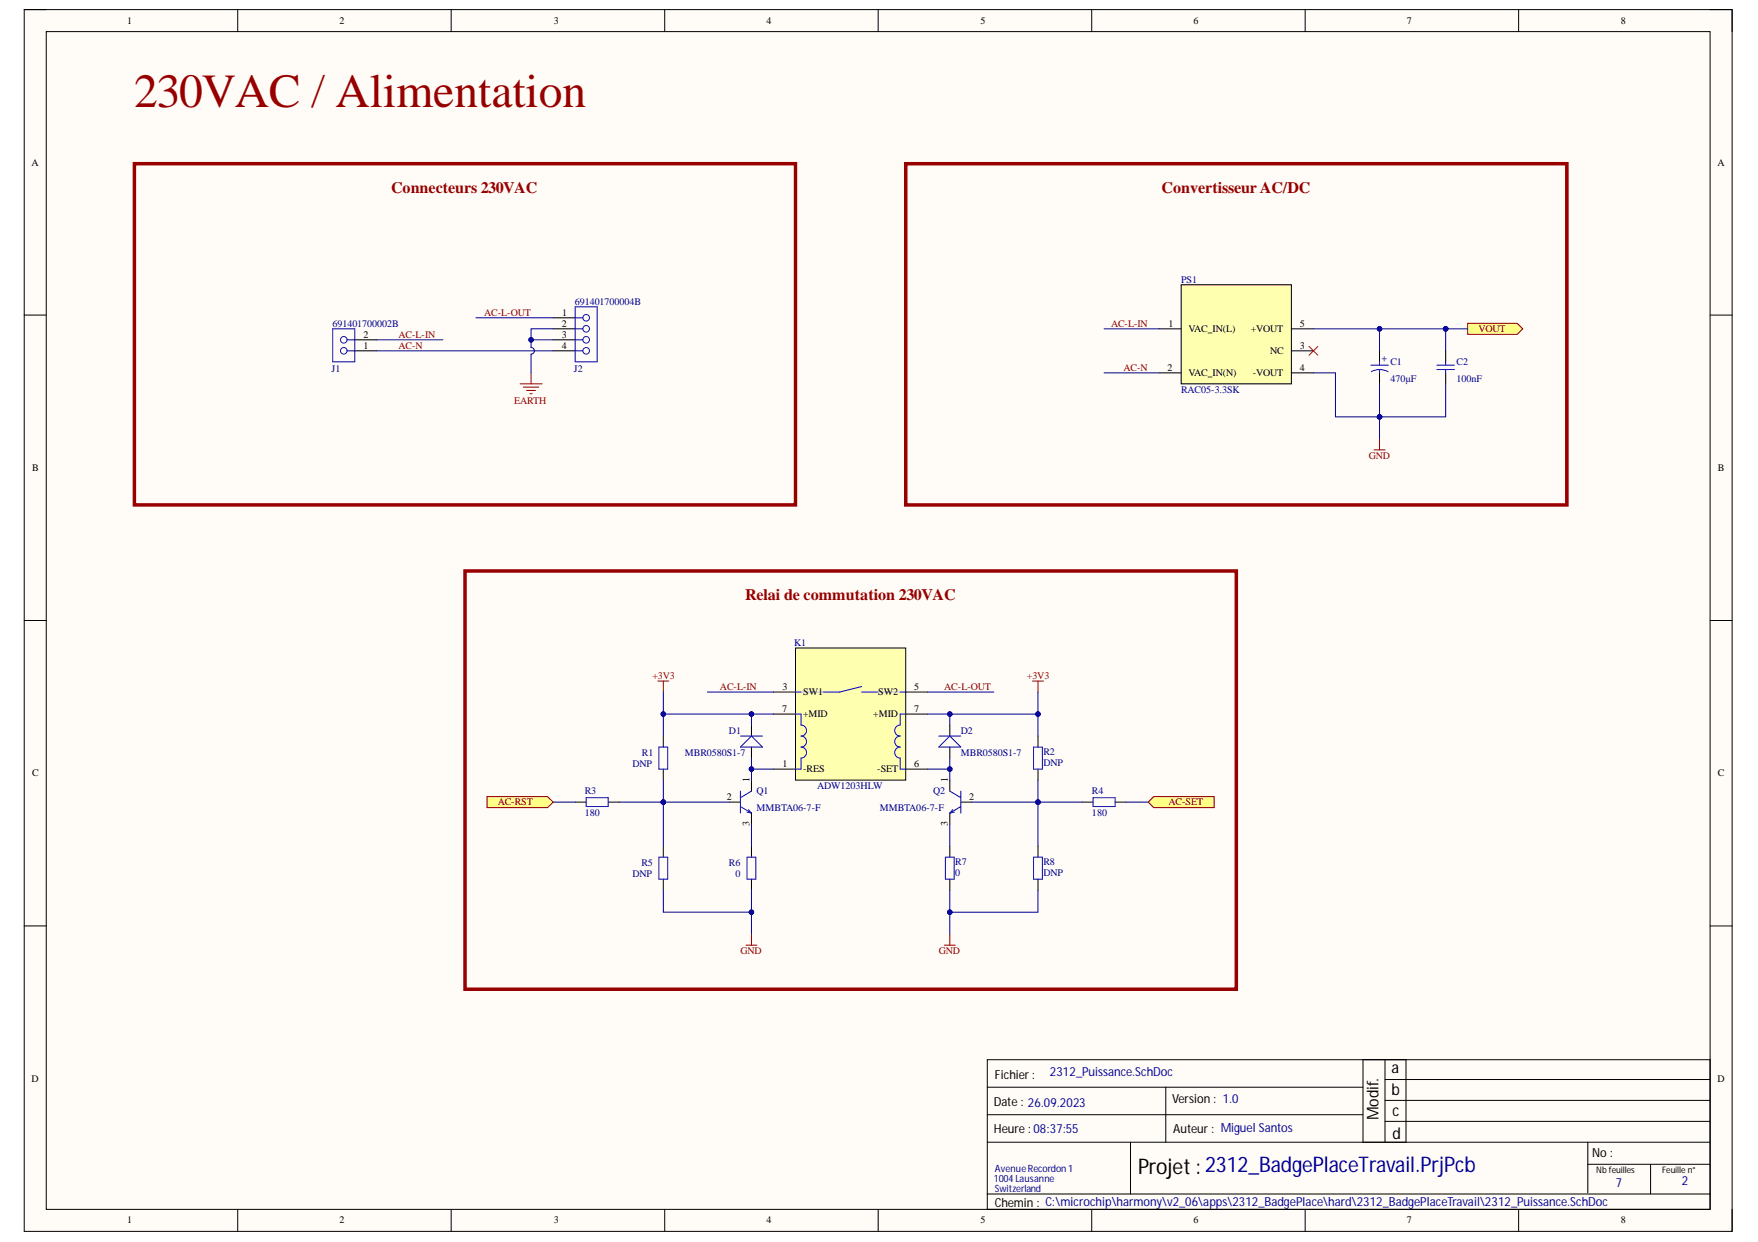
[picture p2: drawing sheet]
<svg xmlns="http://www.w3.org/2000/svg" width="297mm" height="210mm" viewBox="0 0 297 210" stroke-linecap="round" stroke-linejoin="round" font-family="sans-serif">
<path d="M4.1 1.6h288.6v206.5h-288.6z" fill-rule="evenodd" fill="#fffcf8"/>
<path d="M4.1 1.6h288.6v206.5h-288.6z" fill="none" stroke="#000" stroke-width=".17"/>
<path d="M7.8 5.3h281.1v199.1h-281.1z" fill-rule="evenodd" fill="#fffcf8"/>
<g fill="none" stroke="#000" stroke-width=".17">
<path d="M4.1 1.6h3.7M7.8 5.3h281.1v199.1h-281.1zM40.2 1.6v3.7M76.2 1.6v3.7M112.3 1.6v3.7M148.4 1.6v3.7M184.5 1.6v3.7M220.5 1.6v3.7M256.6 1.6v3.7M288.9 1.6h3.8v3.7M4.1 53.2h3.7M244.3 59.3v1.9"/>
<path d="M288.9 53.3h3.8M244.3 63v1.9M4.1 104.9h3.7M288.9 104.9h3.8M4.1 156.5h3.7M288.9 156.5h3.8M166.8 179.1h122.1v25.3h-122.1zM230.3 179.1v13.9M234 179.1v13.9M237.6 179.1v13.9M166.8 193h122.1M166.8 183.7h63.5"/>
<path d="M166.8 188.4h63.5M191 193v8.8M197 183.7v9.3M234 182.4h54.9M234 186h54.9M234 189.5h54.9M268.3 193v8.6M268.3 196.8h20.6M278.9 196.8v5M40.2 204.4v3.7M76.2 204.4v3.7M112.3 204.4v3.7"/>
<path d="M148.4 204.4v3.7M166.8 201.8h122.1M184.5 204.4v3.7M220.5 204.4v3.7M256.6 204.4v3.7M292.7 204.4v3.7"/>
</g>
<path d="M221.2 58.5l1.5 1.5M222.7 58.5l-1.5 1.5" fill="none" stroke="#f00" stroke-width=".17"/>
<path d="M242.8 61.7h3M242.8 62.5h3M244.3 61.2v.5M244.3 62.5v.5" fill="none" stroke="#00f" stroke-width=".17"/>
<path d="M134.4 109.5h18.6v22.3h-18.6z" fill-rule="evenodd" fill="#ffffb0"/>
<g fill="none" stroke="#000" stroke-width=".17">
<path d="M130.7 117h3.7M134.4 109.5h18.6v22.3h-18.6zM153 117h3.8M123.2 135.6h1.9M127 131.8v1.9M127 137.4v1.9M130.7 120.7h3.7M130.7 130h3.7M153 120.7h3.8M153 130h3.8M160.5 131.8v1.9M160.5 137.4v1.9"/>
<path d="M162.3 135.6h1.9"/>
</g>
<g fill="none" stroke="#00f" stroke-width=".17">
<path d="M134.4 117h.9M145.6 116l-3.7 1h-2.8M145.6 117h2.8M152.1 117h.9M125.1 133.7v3.7M125.1 136.3l1.9 1.1M126.2 137.3l.8 .1M126.5 136.8l.5 .6M127 133.7l-1.9 1.1M134.4 120.7h.9v1.8a.93 .93 0 0 1 1 1 .93 .93 0 0 1-1 .9 .93 .93 0 0 1 1 .9 .93 .93 0 0 1-1 1 .93 .93 0 0 1 1 .9 .93 .93 0 0 1-1 .9v1.9h-.9M153 120.7h-.9v1.8a.93 .93 0 0 0-.9 1 .93 .93 0 0 0 .9 .9 .93 .93 0 0 0-.9 .9 .93 .93 0 0 0 .9 1 .93 .93 0 0 0-.9 .9 .93 .93 0 0 0 .9 .9v1.9h.9M160.5 133.7l1.8 1.1"/>
<path d="M161 136.8l-.5 .6M161.2 137.3l-.7 .1M162.3 133.7v3.7M162.3 136.3l-1.8 1.1"/>
</g>
<path d="M135.3 117h3.8M148.4 117h3.7" fill="none" stroke="#9fc5e8" stroke-width=".17"/>
<path d="M126 159.7h1.9M127 157.9v1.8M159.6 159.7h1.8M160.5 157.9v1.8" fill="none" stroke="#800000" stroke-width=".17"/>
<path d="M82.3 134.6h10.2l1 1-1 .9h-10.2z" fill-rule="evenodd" fill="#ffff80"/>
<path d="M82.3 134.6h10.2l1 1-1 .9h-10.2z" fill="none" stroke="#800000" stroke-width=".17"/>
<path d="M194 135.6l.9-1h10.3v1.9h-10.3z" fill-rule="evenodd" fill="#ffff80"/>
<path d="M111.1 115.1h1.9M112.1 115.1v1.9M174.5 115.1h1.8M175.4 115.1v1.9M194 135.6l.9-1h10.3v1.9h-10.3z" fill="none" stroke="#800000" stroke-width=".17"/>
<g fill="none" stroke="#000" stroke-width=".17">
<path d="M233.1 59.3v1.9M233.1 63v1.9M97.2 135.6h1.8M102.8 135.6h1.8M112.1 124.4v1.9M112.1 130v1.8M127 122.5v1.9M127 126.3v1.8M160.5 122.5v1.9M160.5 126.3v1.8M175.4 124.4v1.9M175.4 130v1.8"/>
<path d="M182.8 135.6h1.9M188.4 135.6h1.9M112.1 143v1.9M112.1 148.6v1.8M127 143v1.9M127 148.6v1.8M160.5 143v1.9M160.5 148.6v1.8M175.4 143v1.9M175.4 148.6v1.8"/>
</g>
<g fill="none" stroke="#00f" stroke-width=".17">
<path d="M231.6 61.7h3M231.7 62.8a2.96 2.96 0 0 1 2.8 0M233.1 61.2v.5M233.1 62.5v.5M99 134.8h3.8v1.5h-3.8zM111.3 126.3h1.5v3.7h-1.5zM125.1 126.3l1.9-1.9 1.8 1.9zM125.1 124.4h3.7M158.6 126.3l1.9-1.9 1.8 1.9zM158.6 124.4h3.7M174.6 126.3h1.5v3.7h-1.5zM184.7 134.8h3.7v1.5h-3.7z"/>
<path d="M111.3 144.9h1.5v3.7h-1.5zM126.2 144.9h1.5v3.7h-1.5zM159.7 144.9h1.5v3.7h-1.5zM174.6 144.9h1.5v3.7h-1.5z"/>
</g>
<path d="M22.7 27.7h111.7v57.6h-111.7zM153 27.7h111.7v57.6h-111.7zM78.6 96.5h130.3v70.7h-130.3z" fill="none" stroke="#980000" stroke-width=".59"/>
<path d="M248 54.6h8.4l.9 1-.9 .9h-8.4z" fill-rule="evenodd" fill="#ffff80"/>
<path d="M248 54.6h8.4l.9 1-.9 .9h-8.4z" fill="none" stroke="#800000" stroke-width=".17"/>
<path d="M199.6 48.1h18.6v16.8h-18.6z" fill-rule="evenodd" fill="#ffffb0"/>
<path d="M59.9 59.3h3.8M59.9 57.4h3.8M93.5 55.6h3.7M93.5 59.3h3.7M93.5 53.7h3.7M93.5 57.4h3.7M195.9 55.6h3.7M199.6 48.1h18.6v16.8h-18.6zM218.2 55.6h3.7M218.2 59.3h3.7M195.9 63h3.7M218.2 63h3.7" fill="none" stroke="#000" stroke-width=".17"/>
<path d="M87.9 64.9h3.7M88.4 65.4h2.6M89 66h1.5M89.5 66.5h.4M89.7 63v1.9M232.2 76h1.8M233.1 74.2v1.8" fill="none" stroke="#800000" stroke-width=".17"/>
<g fill="none" stroke="#00f" stroke-width=".17">
<path d="M56.2 55.6h3.7v5.5h-3.7zM58.6 57.4h1.3M58.6 59.3h1.3M97.2 53.7h1.3M97.2 55.6h1.3M97.2 57.4h1.3M97.2 51.9h3.7v9.2h-3.7zM97.2 59.3h1.3"/>
<circle cx="58.1" cy="59.3" r=".56"/>
<circle cx="58.1" cy="57.4" r=".56"/>
<circle cx="99" cy="59.3" r=".56"/>
<circle cx="99" cy="53.7" r=".56"/>
<circle cx="99" cy="55.6" r=".56"/>
<circle cx="99" cy="57.4" r=".56"/>
</g>
<path d="M127 130v1.8" fill="none" stroke="#000080" stroke-width=".17"/>
<circle cx="127" cy="130" r=".37" fill="#000080"/>
<g fill="none" stroke="#000080" stroke-width=".17">
<path d="M93.5 135.6h3.7M190.3 135.6h3.7M160.5 150.4v3.8h14.9v-3.8"/>
<circle cx="127" cy="130" r=".37"/>
</g>
<circle cx="160.5" cy="154.2" r=".37" fill="#000080"/>
<g fill="none" stroke="#000080" stroke-width=".17">
<path d="M127 139.3v3.7M160.5 139.3v3.7M160.5 154.2v3.7"/>
<circle cx="160.5" cy="154.2" r=".37"/>
</g>
<circle cx="160.5" cy="154.2" r=".37" fill="#000080"/>
<g fill="none" stroke="#000080" stroke-width=".17">
<path d="M156.8 120.7h3.7v1.8"/>
<circle cx="160.5" cy="154.2" r=".37"/>
</g>
<circle cx="160.5" cy="120.7" r=".37" fill="#000080"/>
<g fill="none" stroke="#000080" stroke-width=".17">
<path d="M160.5 128.1v1.9h-3.7"/>
<circle cx="160.5" cy="120.7" r=".37"/>
</g>
<circle cx="160.5" cy="130" r=".37" fill="#000080"/>
<g fill="none" stroke="#000080" stroke-width=".17">
<path d="M156.8 117h11.1M130.7 120.7h-3.7v1.8"/>
<circle cx="160.5" cy="130" r=".37"/>
</g>
<circle cx="127" cy="120.7" r=".37" fill="#000080"/>
<g fill="none" stroke="#000080" stroke-width=".17">
<path d="M127 128.1v1.9h3.7"/>
<circle cx="127" cy="120.7" r=".37"/>
</g>
<circle cx="127" cy="130" r=".37" fill="#000080"/>
<g fill="none" stroke="#000080" stroke-width=".17">
<path d="M160.5 130v1.8"/>
<circle cx="127" cy="130" r=".37"/>
</g>
<circle cx="160.5" cy="130" r=".37" fill="#000080"/>
<g fill="none" stroke="#000080" stroke-width=".17">
<path d="M186.5 55.6h9.4M119.5 117h11.2M112.1 150.4v3.8h14.9"/>
<circle cx="160.5" cy="130" r=".37"/>
</g>
<circle cx="127" cy="154.2" r=".37" fill="#000080"/>
<g fill="none" stroke="#000080" stroke-width=".17">
<path d="M175.4 131.8v3.8"/>
<circle cx="127" cy="154.2" r=".37"/>
</g>
<circle cx="175.4" cy="135.6" r=".37" fill="#000080"/>
<g fill="none" stroke="#000080" stroke-width=".17">
<path d="M175.4 117v3.7"/>
<circle cx="175.4" cy="135.6" r=".37"/>
</g>
<circle cx="175.4" cy="120.7" r=".37" fill="#000080"/>
<g fill="none" stroke="#000080" stroke-width=".17">
<path d="M160.5 120.7h14.9v3.7"/>
<circle cx="175.4" cy="120.7" r=".37"/>
</g>
<circle cx="175.4" cy="120.7" r=".37" fill="#000080"/>
<circle cx="175.4" cy="120.7" r=".37" fill="none" stroke="#000080" stroke-width=".17"/>
<circle cx="160.5" cy="120.7" r=".37" fill="#000080"/>
<g fill="none" stroke="#000080" stroke-width=".17">
<path d="M175.4 135.6h7.4"/>
<circle cx="160.5" cy="120.7" r=".37"/>
</g>
<circle cx="175.4" cy="135.6" r=".37" fill="#000080"/>
<g fill="none" stroke="#000080" stroke-width=".17">
<path d="M164.2 135.6h11.2v7.4"/>
<circle cx="175.4" cy="135.6" r=".37"/>
</g>
<circle cx="175.4" cy="135.6" r=".37" fill="#000080"/>
<g fill="none" stroke="#000080" stroke-width=".17">
<path d="M112.1 131.8v3.8"/>
<circle cx="175.4" cy="135.6" r=".37"/>
</g>
<circle cx="112.1" cy="135.6" r=".37" fill="#000080"/>
<g fill="none" stroke="#000080" stroke-width=".17">
<path d="M112.1 120.7v3.7"/>
<circle cx="112.1" cy="135.6" r=".37"/>
</g>
<circle cx="112.1" cy="120.7" r=".37" fill="#000080"/>
<g fill="none" stroke="#000080" stroke-width=".17">
<path d="M104.6 135.6h7.5"/>
<circle cx="112.1" cy="120.7" r=".37"/>
</g>
<circle cx="112.1" cy="135.6" r=".37" fill="#000080"/>
<g fill="none" stroke="#000080" stroke-width=".17">
<path d="M112.1 117v3.7h14.9"/>
<circle cx="112.1" cy="135.6" r=".37"/>
</g>
<circle cx="112.1" cy="120.7" r=".37" fill="#000080"/>
<circle cx="112.1" cy="120.7" r=".37" fill="none" stroke="#000080" stroke-width=".17"/>
<circle cx="127" cy="120.7" r=".37" fill="#000080"/>
<g fill="none" stroke="#000080" stroke-width=".17">
<path d="M123.2 135.6h-11.1v7.4"/>
<circle cx="127" cy="120.7" r=".37"/>
</g>
<circle cx="112.1" cy="135.6" r=".37" fill="#000080"/>
<g fill="none" stroke="#000080" stroke-width=".17">
<path d="M244.3 55.6v3.7"/>
<circle cx="112.1" cy="135.6" r=".37"/>
</g>
<circle cx="244.3" cy="55.6" r=".38" fill="#000080"/>
<g fill="none" stroke="#000080" stroke-width=".17">
<path d="M186.5 63h9.4M127 150.4v7.5"/>
<circle cx="244.3" cy="55.6" r=".38"/>
</g>
<circle cx="127" cy="154.2" r=".37" fill="#000080"/>
<g fill="none" stroke="#000080" stroke-width=".17">
<path d="M244.3 55.6h3.7"/>
<circle cx="127" cy="154.2" r=".37"/>
</g>
<circle cx="244.3" cy="55.6" r=".38" fill="#000080"/>
<g fill="none" stroke="#000080" stroke-width=".17">
<path d="M233.1 64.9v5.6"/>
<circle cx="244.3" cy="55.6" r=".38"/>
</g>
<circle cx="233.1" cy="70.5" r=".37" fill="#000080"/>
<g fill="none" stroke="#000080" stroke-width=".17">
<path d="M233.1 55.6v3.7"/>
<circle cx="233.1" cy="70.5" r=".37"/>
</g>
<circle cx="233.1" cy="55.6" r=".37" fill="#000080"/>
<g fill="none" stroke="#000080" stroke-width=".17">
<path d="M233.1 70.5v3.7"/>
<circle cx="233.1" cy="55.6" r=".37"/>
</g>
<circle cx="233.1" cy="70.5" r=".37" fill="#000080"/>
<g fill="none" stroke="#000080" stroke-width=".17">
<path d="M221.9 55.6h22.4"/>
<circle cx="233.1" cy="70.5" r=".37"/>
</g>
<circle cx="233.1" cy="55.6" r=".37" fill="#000080"/>
<circle cx="233.1" cy="55.6" r=".37" fill="none" stroke="#000080" stroke-width=".17"/>
<circle cx="244.3" cy="55.6" r=".38" fill="#000080"/>
<g fill="none" stroke="#000080" stroke-width=".17">
<path d="M221.9 63h3.7v7.5h18.7v-5.6"/>
<circle cx="244.3" cy="55.6" r=".38"/>
</g>
<circle cx="233.1" cy="70.5" r=".37" fill="#000080"/>
<g fill="none" stroke="#000080" stroke-width=".17">
<path d="M63.7 59.3h29.8M63.7 57.4h11.1M80.4 53.7h13.1M93.5 55.6h-3.8v1.8h3.8"/>
<circle cx="233.1" cy="70.5" r=".37"/>
</g>
<circle cx="89.7" cy="57.4" r=".37" fill="#000080"/>
<g fill="none" stroke="#000080" stroke-width=".17">
<path d="M89.7 57.4v1.3a.56 .56 0 0 1 .6 .6 .56 .56 0 0 1-.6 .5v3.2"/>
<circle cx="89.7" cy="57.4" r=".37"/>
</g>
<circle cx="89.7" cy="57.4" r=".37" fill="#000080"/>
<circle cx="89.7" cy="57.4" r=".37" fill="none" stroke="#000080" stroke-width=".17"/>
<text font-size="8" fill="#980000" x="22.7" y="18.1">230VAC / Alimentation</text>
<text font-size="3.6" x="192.3" y="198.4">Projet : 2312_BadgePlaceTravail.PrjPcb</text>
<g font-size="2.7" fill="#980000">
<text x="66.1" y="32.6">Connecteurs 230VAC</text>
<text x="196.3" y="32.6">Convertisseur AC/DC</text>
<text x="125.9" y="101.4">Relai de commutation 230VAC</text>
</g>
<g font-size="2.7">
<text x="235.1" y="181.3">a</text>
<text x="235.1" y="185">b</text>
<text x="232.9" y="189.3" transform="rotate(-90 232.9 189.3)">Modif.</text>
<text x="235.3" y="188.6">c</text>
<text x="235.3" y="192.5">d</text>
</g>
<g font-size="2.1">
<text x="168.1" y="182.4">Fichier:</text>
<text x="167.9" y="186.9">Date: 26.09.2023</text>
<text x="167.9" y="191.5">Heure:08:37:55</text>
<text x="198" y="186.5">Version: 1.0</text>
<text x="198.2" y="191.5">Auteur: Miguel Santos</text>
<text x="269" y="195.6">No:</text>
<text x="168.1" y="204">Chemin: C:\microchip\harmony\v2_06\apps\2312_BadgePlace\hard\2312_BadgePlaceTravail\2312_Puissance.SchDoc</text>
</g>
<g font-size="2.1" fill="#000080">
<text x="177.4" y="181.8">2312_Puissance.SchDoc</text>
<text x="273" y="200.7">7</text>
<text x="284.2" y="200.2">2</text>
</g>
<g font-size="1.7">
<text x="21.5" y="4.1">1</text>
<text x="57.4" y="4.1">2</text>
<text x="93.6" y="4.1">3</text>
<text x="129.5" y="4.1">4</text>
<text x="165.6" y="4.1">5</text>
<text x="201.7" y="4.1">6</text>
<text x="237.7" y="4.1">7</text>
<text x="273.8" y="4.1">8</text>
<text x="5.3" y="28">A</text>
<text x="290.2" y="28">A</text>
<text x="95" y="53.3">1</text>
<text x="61.4" y="58.9">1</text>
<text x="61.4" y="57.1">2</text>
<text x="94.9" y="55.2">2</text>
<text x="94.9" y="57.1">3</text>
<text x="94.9" y="58.9">4</text>
<text x="197.5" y="55.2">1</text>
<text x="200.8" y="56.1">VAC_IN(L)</text>
<text x="211.3" y="56.1">+VOUT</text>
<text x="214.6" y="59.8">NC</text>
<text x="219.6" y="55.2">5</text>
<text x="219.6" y="58.9">3</text>
<text x="197.3" y="62.6">2</text>
<text x="200.8" y="63.6">VAC_IN(N)</text>
<text x="211.7" y="63.6">-VOUT</text>
<text x="219.6" y="62.6">4</text>
<text x="5.4" y="79.6">B</text>
<text x="290.3" y="79.6">B</text>
<text x="132.2" y="116.6">3</text>
<text x="135.7" y="117.5">SW1</text>
<text x="148.4" y="117.5">SW2</text>
<text x="154.5" y="116.6">5</text>
<text x="132.1" y="120.3">7</text>
<text x="135.7" y="121.2">+MID</text>
<text x="147.5" y="121.2">+MID</text>
<text x="154.5" y="120.3">7</text>
<text x="5.4" y="131.2">C</text>
<text x="132.2" y="129.6">1</text>
<text x="135.7" y="130.5">-RES</text>
<text x="148.2" y="130.5">-SET</text>
<text x="154.5" y="129.6">6</text>
<text x="290.3" y="131.2">C</text>
<text x="122.8" y="135.2">2</text>
<text x="126.6" y="132.2" transform="rotate(-90 126.6 132.2)">1</text>
<text x="160.1" y="132.2" transform="rotate(-90 160.1 132.2)">1</text>
<text x="163.8" y="135.2">2</text>
<text x="126.6" y="139.6" transform="rotate(-90 126.6 139.6)">3</text>
<text x="160.1" y="139.6" transform="rotate(-90 160.1 139.6)">3</text>
<text x="5.3" y="182.8">D</text>
<text x="290.2" y="182.8">D</text>
<text x="21.5" y="206.8">1</text>
<text x="57.4" y="206.8">2</text>
<text x="93.6" y="206.8">3</text>
<text x="129.5" y="206.8">4</text>
<text x="165.6" y="206.8">5</text>
<text x="201.7" y="206.8">6</text>
<text x="237.7" y="206.8">7</text>
<text x="273.8" y="206.8">8</text>
</g>
<g font-size="1.7" fill="#000080">
<text x="199.6" y="47.8">PS1</text>
<text x="97.1" y="51.5">691401700004B</text>
<text x="56.2" y="55.2">691401700002B</text>
<text x="56" y="62.8">J1</text>
<text x="96.9" y="62.8">J2</text>
<text x="234.9" y="64.5">470µF</text>
<text x="234.9" y="61.7">C1</text>
<text x="246.1" y="64.5">100nF</text>
<text x="246.1" y="61.7">C2</text>
<text x="199.6" y="66.4">RAC05-3.3SK</text>
<text x="134.2" y="109.1">K1</text>
<text x="123.2" y="124">D1</text>
<text x="162.3" y="124">D2</text>
<text x="106.8" y="129.6">DNP</text>
<text x="108.5" y="127.7">R1</text>
<text x="115.7" y="127.7">MBR0580S1-7</text>
<text x="162.3" y="127.7">MBR0580S1-7</text>
<text x="176.3" y="129.4">DNP</text>
<text x="176.3" y="127.6">R2</text>
<text x="98.8" y="137.9">180</text>
<text x="98.8" y="134.2">R3</text>
<text x="127.8" y="134.2">Q1</text>
<text x="127.8" y="137">MMBTA06-7-F</text>
<text x="138.1" y="133.3">ADW1203HLW</text>
<text x="148.6" y="137">MMBTA06-7-F</text>
<text x="157.7" y="134.2">Q2</text>
<text x="184.5" y="137.9">180</text>
<text x="184.5" y="134.2">R4</text>
<text x="106.8" y="148.2">DNP</text>
<text x="108.4" y="146.3">R5</text>
<text x="123.2" y="146.3">R6</text>
<text x="124.3" y="148.2">0</text>
<text x="161.4" y="148">0</text>
<text x="161.4" y="146.1">R7</text>
<text x="176.3" y="148">DNP</text>
<text x="176.3" y="146.1">R8</text>
<text x="167.9" y="199.8">1004Lausanne</text>
<text x="168.1" y="198.1">AvenueRecordon1</text>
<text x="168.1" y="201.5">Swzerland</text>
<text x="170" y="201.5">it</text>
</g>
<g font-size="1.7" fill="#800000">
<text x="81.8" y="53.3">AC-L-OUT</text>
<text x="67.3" y="57.1">AC-L-IN</text>
<text x="67.3" y="58.9">AC-N</text>
<text x="187.7" y="55.2">AC-L-IN</text>
<text x="249.8" y="56.1">VOUT</text>
<text x="189.8" y="62.6">AC-N</text>
<text x="86.9" y="68.2">EARTH</text>
<text x="231.3" y="77.5">GND</text>
<text x="110.2" y="114.7">+3V3</text>
<text x="121.7" y="116.6">AC-L-IN</text>
<text x="159.6" y="116.6">AC-L-OUT</text>
<text x="173.5" y="114.7">+3V3</text>
<text x="84.1" y="136.1">AC-RST</text>
<text x="197.5" y="136.1">AC-SET</text>
<text x="125.1" y="161.2">GND</text>
<text x="158.6" y="161.2">GND</text>
</g>
<text font-size="1.7" fill="#00f" x="233.5" y="60.2" transform="rotate(90 233.5 60.2)">+</text>
<g font-size="1.5">
<text x="269.7" y="198.2">Nbfeuilles</text>
<text x="280.9" y="198.2">Feuille n°</text>
</g>
</svg>
